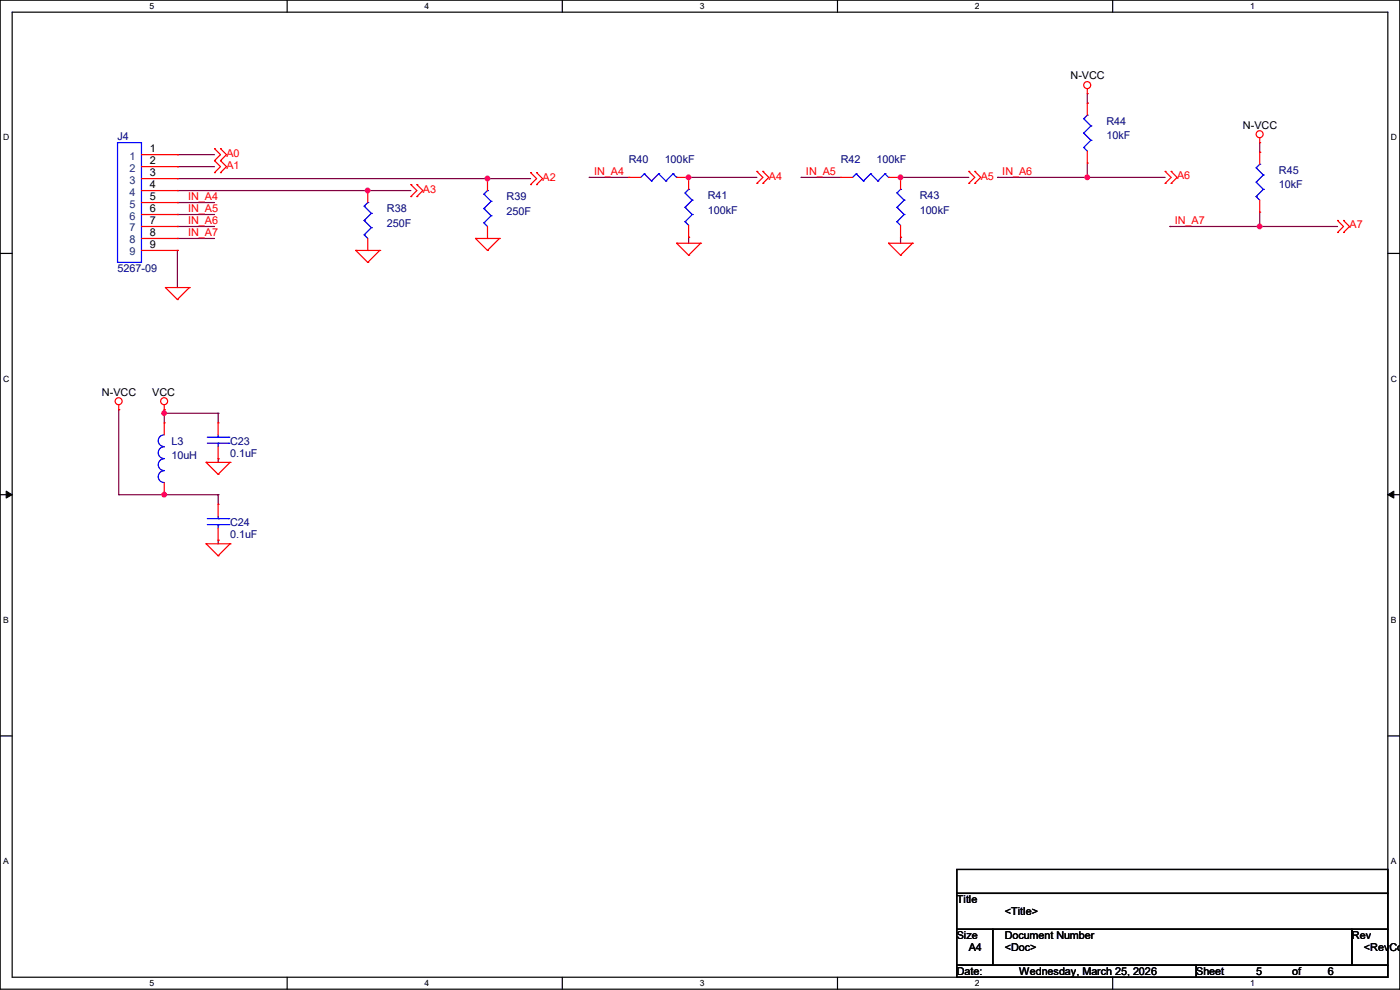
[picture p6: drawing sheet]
<svg xmlns="http://www.w3.org/2000/svg" width="297mm" height="210mm" viewBox="0 0 297 210" stroke-linecap="round" stroke-linejoin="round" font-family="sans-serif">
<path d="M0 0h297v209.8h-297zM2.6 2.6h291.8v204.7h-291.8z" fill="none" stroke="#000" stroke-width=".25"/>
<g fill="#fff">
<path d="M31.7 .3h1v2h-1z"/>
<path d="M31.7 207.6h1v1.9h-1z"/>
</g>
<path d="M60.9 0v2.6M60.9 207.3v2.5" fill="none" stroke="#000" stroke-width=".25"/>
<g fill="#fff">
<path d="M90.1 .3h1v2h-1z"/>
<path d="M90.1 207.6h1v1.9h-1z"/>
</g>
<path d="M119.3 0v2.6M119.3 207.3v2.5" fill="none" stroke="#000" stroke-width=".25"/>
<g fill="#fff">
<path d="M148.5 .3h.9v2h-.9z"/>
<path d="M148.5 207.6h.9v1.9h-.9z"/>
</g>
<path d="M177.7 0v2.6M177.7 207.3v2.5" fill="none" stroke="#000" stroke-width=".25"/>
<g fill="#fff">
<path d="M206.8 .3h1v2h-1z"/>
<path d="M206.8 207.6h1v1.9h-1z"/>
</g>
<path d="M236.1 0v2.6M236.1 207.3v2.5" fill="none" stroke="#000" stroke-width=".25"/>
<g fill="#fff">
<path d="M265.2 .3h1v2h-1z"/>
<path d="M265.2 207.6h1v1.9h-1z"/>
<path d="M.7 28.2h1.2v1.9h-1.2z"/>
<path d="M295.1 28.2h1.2v1.9h-1.2z"/>
<path d="M.7 79.3h1.2v2h-1.2z"/>
<path d="M295.1 79.3h1.2v2h-1.2z"/>
</g>
<path d="M0 53.8h2.6M294.4 53.8h2.6" fill="none" stroke="#000" stroke-width=".25"/>
<g fill="#fff">
<path d="M.7 130.5h1.2v2h-1.2z"/>
<path d="M295.1 130.5h1.1v2h-1.1z"/>
</g>
<path d="M0 104.9h2.6M294.4 104.9h2.6" fill="none" stroke="#000" stroke-width=".25"/>
<path d="M1.3 104.2l1.3 .7-1.3 .8zM294.4 104.9l1.3-.7v1.5z" fill="#000" stroke="#000" stroke-width=".21"/>
<g fill="#fff">
<path d="M.7 181.7h1.2v2h-1.2z"/>
<path d="M295.1 181.7h1.1v2h-1.1z"/>
</g>
<path d="M0 156.1h2.6M294.4 156.1h2.6M203 184.4h91.4v5.1h-91.4zM203 189.5h91.4v7.6h-91.4zM203 197.1h7.6v7.7h-7.6zM210.6 197.1h76.2v7.7h-76.2zM286.8 197.1h7.6v7.7h-7.6zM203 204.8h50.8v2.5h-50.8zM253.8 204.8h40.6v2.5h-40.6z" fill="none" stroke="#000" stroke-width=".25"/>
<g fill="none" stroke="#800040" stroke-width=".25">
<path d="M230.7 19.9v2M37.6 32.8h.1M37.6 35.3h.1M37.6 37.9h.1M37.6 32.8h7.9M37.6 35.3h7.9M37.6 37.9h75M103.4 37.9h.1M125 37.6h.1M125 37.6h8.4M146.1 37.6h.1M146.1 37.6h14.5"/>
<path d="M170 37.6h.1M170 37.6h8.4M191.1 37.6h.1M191.1 37.6h14.4M211.6 37.6h.1M211.6 37.6h35.6M230.7 37.6h.1M230.7 21.9h.1M230.7 34.6v3M267.3 32.3h.1M267.3 30.3v2M37.6 40.4h.1"/>
<path d="M37.6 43h.1M37.6 45.5h.1M37.6 48h.1M37.6 50.6h.1M37.6 53.1h.1M37.6 40.4h49.6M37.6 43h7.9M37.6 45.5h7.9M37.6 48h7.9M37.6 50.6h7.9M37.6 53.1v7.9M78 40.4h.1"/>
<path d="M146.1 50.3h.1M146.1 50.3v1.3M191.1 50.3h.1M191.1 50.3v1.3M248.2 48h.1M248.2 48h35.6M267.3 48h.1M267.3 45v3M25.2 86.9h.1M25.2 86.9v18M34.8 86.9h.1M34.8 87.7h.1"/>
<path d="M34.8 86.9v2.8M34.8 87.7h11.5M46.3 87.7h.1M46.3 97.3h.1M46.3 87.7v2M46.3 97.3v.8M25.2 104.9h.1M25.2 104.9h21.1M34.8 104.9h.1M46.3 104.9h.1M46.3 114.6h.1M46.3 104.9v2.1"/>
<path d="M46.3 114.6v.8"/>
</g>
<g fill="#f0f" stroke="#f0f" stroke-width=".25">
<circle cx="103.4" cy="37.9" r=".49"/>
<circle cx="78" cy="40.4" r=".49"/>
<circle cx="146.1" cy="37.6" r=".49"/>
<circle cx="191" cy="37.6" r=".49"/>
<circle cx="230.7" cy="37.6" r=".49"/>
<circle cx="34.8" cy="87.7" r=".49"/>
<circle cx="34.8" cy="104.9" r=".49"/>
<circle cx="267.2" cy="48" r=".49"/>
</g>
<g fill="none" stroke="#f00" stroke-width=".25">
<path d="M230.7 19.9h.1M230.7 18.8v1.1M30 32.8h7.6M30 35.3h7.6M30 37.9h7.6M37.6 32.8h.1M37.6 35.3h.1M37.6 37.9h.1M45.5 34.1h.1M45.5 31.5h.1M45.5 36.6h.1M45.5 31.5l1.3 1.3-1.3 1.3"/>
<path d="M45.5 34.1l1.3 1.2-1.3 1.3M46.8 34.1h.1M46.8 31.5h.1M46.8 36.6h.1M46.8 31.5l1.2 1.3-1.2 1.3M46.8 34.1l1.2 1.2-1.2 1.3M87.2 39.2h.1M87.2 39.2l1.2 1.2-1.2 1.3M88.4 39.2h.1M88.4 39.2l1.3 1.2-1.3 1.3M103.4 37.9h.1M103.4 37.9v2.5"/>
<path d="M112.6 39.2h.1M112.6 36.6h.1M112.6 36.6l1.2 1.3-1.2 1.3M113.8 39.2h.1M113.8 36.6h.1M113.8 36.6l1.3 1.3-1.3 1.3M133.4 37.6h.1M133.4 37.6h2.5M143.6 37.6h2.5M146.1 37.6h.1M146.1 37.6v2.6M160.6 38.9h.1"/>
<path d="M160.6 36.4h.1M160.6 36.4l1.2 1.2-1.2 1.3M161.8 38.9h.1M161.8 36.4h.1M161.8 36.4l1.3 1.2-1.3 1.3M178.4 37.6h.1M178.4 37.6h2.5M188.5 37.6h2.6M191.1 37.6h.1M191.1 37.6v2.6M205.5 38.9h.1M205.5 36.4h.1"/>
<path d="M205.5 36.4l1.3 1.2-1.3 1.3M206.8 38.9h.1M206.8 36.4h.1M206.8 36.4l1.3 1.2-1.3 1.3M230.7 34.6h.1M230.7 21.9h.1M230.7 21.9v2.5M230.7 32v2.6M247.2 38.9h.1M247.2 36.4h.1M247.2 36.4l1.3 1.2-1.3 1.3M248.5 38.9h.1"/>
<path d="M248.5 36.4h.1M248.5 36.4l1.2 1.2-1.2 1.3M267.3 30.3h.1M267.3 32.3h.1M267.3 29.3v1M267.3 32.3v2.5M30 53.1h7.6M30 50.6h7.6M30 40.4h7.6M30 43h7.6M30 45.5h7.6M30 48h7.6"/>
<path d="M37.6 40.4h.1M37.6 43h.1M37.6 45.5h.1M37.6 48h.1M37.6 50.6h.1M37.6 53.1h.1M75.5 53.1h.1M75.5 53.1h5.1M75.5 53.1l2.5 2.6M78 55.7h.1M78 53.1h.1M78 40.4h.1"/>
<path d="M78 40.4v2.6M78 50.6v2.5M80.6 53.1h.1M80.6 53.1l-2.6 2.6M87.2 41.7h.1M88.4 41.7h.1M100.9 50.6h.1M100.9 50.6h5.1M100.9 50.6l2.5 2.5M103.4 53.1h.1M103.4 50.6h.1M103.4 48v2.6"/>
<path d="M106 50.6h.1M106 50.6l-2.6 2.5M143.6 51.6h.1M143.6 51.6h5M143.6 51.6l2.5 2.5M146.1 54.1h.1M146.1 50.3h.1M146.1 47.8v2.5M148.6 51.6h.1M148.6 51.6l-2.5 2.5M188.5 51.6h.1M188.5 51.6h5.1"/>
<path d="M188.5 51.6l2.6 2.5M191.1 54.1h.1M191.1 50.3h.1M191.1 47.8v2.5M193.6 51.6h.1M193.6 51.6l-2.5 2.5M267.3 45h.1M267.3 42.5v2.5M283.8 49.3h.1M283.8 46.8h.1M283.8 46.8l1.2 1.2-1.2 1.3M285 49.3h.1"/>
<path d="M285 46.8h.1M285 46.8l1.3 1.2-1.3 1.3M35.1 61h.1M35.1 61h5.1M35.1 61l2.5 2.5M37.6 63.5h.1M40.2 61h.1M40.2 61l-2.6 2.5M25.2 86.9h.1M25.2 85.9v1M34.8 86.9h.1M34.8 89.7h.1"/>
<path d="M34.8 85.9v1M34.8 89.7v2.5M43.7 98.1h.1M43.7 98.1h5.1M43.7 98.1l2.6 2.5M46.3 89.7h.1M46.3 97.3h.1M46.3 89.7v2.5M46.3 94.8v2.5M48.8 98.1h.1M48.8 98.1l-2.5 2.5M34.8 104.9h.1"/>
<path d="M34.8 102.4v2.5M43.7 115.4h.1M43.7 115.4h5.1M43.7 115.4l2.6 2.5M46.3 100.6h.1M46.3 117.9h.1M46.3 107h.1M46.3 114.6h.1M46.3 107v2.5M46.3 112.1v2.5M48.8 115.4h.1M48.8 115.4l-2.5 2.5"/>
<circle cx="230.7" cy="18.1" r=".74"/>
<circle cx="267.2" cy="28.5" r=".74"/>
<circle cx="25.2" cy="85.1" r=".74"/>
<circle cx="34.8" cy="85.1" r=".74"/>
</g>
<g fill="none" stroke="#00f" stroke-width=".25">
<path d="M24.9 30.3h5.1v25.4h-5.1zM136.7 36.9h.1M136.7 36.9l-.8 .7M136.7 36.9l1.5 1.5M138.2 38.4h.1M139.7 36.9h.1M139.7 36.9l-1.5 1.5M139.7 36.9l1.6 1.5M141.3 38.4h.1M142.8 36.9h.1M142.8 36.9l-1.5 1.5M142.8 36.9l.8 .7"/>
<path d="M143.6 37.6h.1M181.7 36.9h.1M181.7 36.9l-.8 .7M181.7 36.9l1.5 1.5M183.2 38.4h.1M184.7 36.9h.1M184.7 36.9l-1.5 1.5M184.7 36.9l1.5 1.5M186.2 38.4h.1M187.7 36.9h.1M187.7 36.9l-1.5 1.5M187.7 36.9l.8 .7"/>
<path d="M188.5 37.6h.1M229.9 31.3h.1M229.9 28.2h.1M229.9 25.2h.1M229.9 31.3l.8 .7M229.9 28.2l1.5 1.6M229.9 25.2l1.5 1.5M230.7 24.4h.1M230.7 24.4l-.8 .8M231.4 29.8h.1M231.4 26.7h.1M231.4 29.8l-1.5 1.5"/>
<path d="M231.4 26.7l-1.5 1.5M266.5 38.7h.1M266.5 35.6h.1M266.5 38.7l1.5 1.5M266.5 35.6l1.5 1.5M267.3 34.8h.1M267.3 34.8l-.8 .8M268 37.1h.1M268 37.1l-1.5 1.6M77.3 49.8h.1M77.3 46.8h.1M77.3 43.7h.1"/>
<path d="M77.3 49.8l.7 .8M77.3 46.8l1.5 1.5M77.3 43.7l1.5 1.6M78 43h.1M78 43l-.7 .7M78.8 48.3h.1M78.8 45.3h.1M78.8 48.3l-1.5 1.5M78.8 45.3l-1.5 1.5M102.7 47.3h.1M102.7 44.2h.1M102.7 41.2h.1"/>
<path d="M102.7 47.3l.7 .7M102.7 44.2l1.5 1.6M102.7 41.2l1.5 1.5M103.4 40.4h.1M103.4 40.4l-.7 .8M104.2 45.8h.1M104.2 42.7h.1M104.2 45.8l-1.5 1.5M104.2 42.7l-1.5 1.5M145.3 47h.1M145.3 44h.1M145.3 40.9h.1"/>
<path d="M145.3 47l.8 .8M145.3 44l1.6 1.5M145.3 40.9l1.6 1.6M146.1 40.2h.1M146.1 40.2l-.8 .7M146.9 45.5h.1M146.9 42.5h.1M146.9 45.5l-1.6 1.5M146.9 42.5l-1.6 1.5M190.3 47h.1M190.3 44h.1M190.3 40.9h.1"/>
<path d="M190.3 47l.8 .8M190.3 44l1.5 1.5M190.3 40.9l1.5 1.6M191.1 40.2h.1M191.1 40.2l-.8 .7M191.8 45.5h.1M191.8 42.5h.1M191.8 45.5l-1.5 1.5M191.8 42.5l-1.5 1.5M266.5 41.7h.1M266.5 41.7l.8 .8M268 40.2h.1"/>
<path d="M268 40.2l-1.5 1.5M34.8 99.9a1.25 1.25 0 0 0-1.2 1.2 1.25 1.25 0 0 0 1.2 1.3M34.8 97.3a1.25 1.25 0 0 0-1.2 1.3 1.25 1.25 0 0 0 1.2 1.2M34.8 94.8a1.25 1.25 0 0 0-1.2 1.2 1.25 1.25 0 0 0 1.2 1.3M34.8 92.2a1.25 1.25 0 0 0-1.2 1.3 1.25 1.25 0 0 0 1.2 1.2M44 94h4.6M44 92.8h4.6M46.3 92.8h.1M46.3 94h.1M46.3 92.2v.6M46.3 94v.8M48.6 94h.1"/>
<path d="M48.6 92.8h.1M44 111.3h4.6M44 110h4.6M46.3 110h.1M46.3 111.3h.1M46.3 109.5v.5M46.3 111.3v.8M48.6 111.3h.1M48.6 110h.1"/>
</g>
<g font-size="2.3">
<text x="227.1" y="16.8">N-VCC</text>
<text x="263.7" y="27.3">N-VCC</text>
<text x="31.8" y="32.3">1</text>
<text x="31.8" y="34.8">2</text>
<text x="31.8" y="37.3">3</text>
<text x="31.8" y="39.9">4</text>
<text x="31.8" y="42.4">5</text>
<text x="31.8" y="45">6</text>
<text x="31.8" y="47.5">7</text>
<text x="31.8" y="50">8</text>
<text x="31.8" y="52.6">9</text>
<text x="21.6" y="83.9">N-VCC</text>
<text x="32.3" y="83.9">VCC</text>
<text x="203" y="191.6">Title</text>
<text x="213.2" y="194.1">&lt;Title&gt;</text>
<text x="203" y="199.2">Size</text>
<text x="205.5" y="201.8">A4</text>
<text x="213.1" y="199.2">Document Number</text>
<text x="213.2" y="201.8">&lt;Doc&gt;</text>
<text x="286.8" y="199.2">Rev</text>
<text x="289.4" y="201.8">&lt;RevCod</text>
<text x="203" y="206.8">Date:</text>
<text x="216.2" y="206.8">Wednesday, March 25, 2026</text>
<text x="253.8" y="206.8">Sheet</text>
<text x="266.5" y="206.8">5</text>
<text x="274.1" y="206.8">of</text>
<text x="281.7" y="206.8">6</text>
</g>
<g font-size="2.3" fill="#000080">
<text x="24.9" y="29.8">J4</text>
<text x="234.7" y="26.5">R44</text>
<text x="234.7" y="29.5">10kF</text>
<text x="133.4" y="34.6">R40</text>
<text x="141" y="34.6">100kF</text>
<text x="178.4" y="34.6">R42</text>
<text x="186" y="34.6">100kF</text>
<text x="271.3" y="36.9">R45</text>
<text x="271.3" y="40">10kF</text>
<text x="82.1" y="45">R38</text>
<text x="107.5" y="42.5">R39</text>
<text x="107.5" y="45.6">250F</text>
<text x="150.2" y="42.2">R41</text>
<text x="150.2" y="45.3">100kF</text>
<text x="195.1" y="42.2">R43</text>
<text x="195.1" y="45.3">100kF</text>
<text x="82.1" y="48.1">250F</text>
<text x="24.9" y="57.7">5267-09</text>
<text x="36.4" y="94.3">L3</text>
<text x="48.8" y="94.3">C23</text>
<text x="36.4" y="97.4">10uH</text>
<text x="48.8" y="96.9">0.1uF</text>
<text x="48.8" y="111.6">C24</text>
<text x="48.8" y="114.1">0.1uF</text>
</g>
<g font-size="2.3" fill="#004080">
<text x="27.5" y="33.9">1</text>
<text x="27.5" y="36.4">2</text>
<text x="27.5" y="38.9">3</text>
<text x="27.5" y="41.5">4</text>
<text x="27.5" y="44">5</text>
<text x="27.5" y="46.6">6</text>
<text x="27.5" y="49.1">7</text>
<text x="27.5" y="51.6">8</text>
<text x="27.5" y="54.2">9</text>
</g>
<g font-size="2.3" fill="#f00">
<text x="48" y="33.4">A0</text>
<text x="48" y="35.9">A1</text>
<text x="89.7" y="41">A3</text>
<text x="115.1" y="38.4">A2</text>
<text x="126" y="37.1">IN_A4</text>
<text x="163.1" y="38.2">A4</text>
<text x="171" y="37.1">IN_A5</text>
<text x="208.1" y="38.2">A5</text>
<text x="212.6" y="37.1">IN_A6</text>
<text x="249.7" y="37.9">A6</text>
<text x="39.9" y="42.5">IN_A4</text>
<text x="39.9" y="45">IN_A5</text>
<text x="39.9" y="47.5">IN_A6</text>
<text x="249.2" y="47.5">IN_A7</text>
<text x="39.9" y="50.1">IN_A7</text>
<text x="286.3" y="48.3">A7</text>
</g>
<g font-size="1.8">
<text x="31.7" y="1.9">5</text>
<text x="90.1" y="1.9">4</text>
<text x="148.5" y="1.9">3</text>
<text x="206.8" y="1.9">2</text>
<text x="265.2" y="1.9">1</text>
<text x=".7" y="29.8">D</text>
<text x="295.1" y="29.8">D</text>
<text x=".7" y="80.9">C</text>
<text x="295.1" y="80.9">C</text>
<text x=".7" y="132.1">B</text>
<text x="295.1" y="132.1">B</text>
<text x=".7" y="183.3">A</text>
<text x="295.1" y="183.3">A</text>
<text x="31.7" y="209.2">5</text>
<text x="90.1" y="209.2">4</text>
<text x="148.5" y="209.2">3</text>
<text x="206.8" y="209.2">2</text>
<text x="265.2" y="209.2">1</text>
</g>
</svg>
